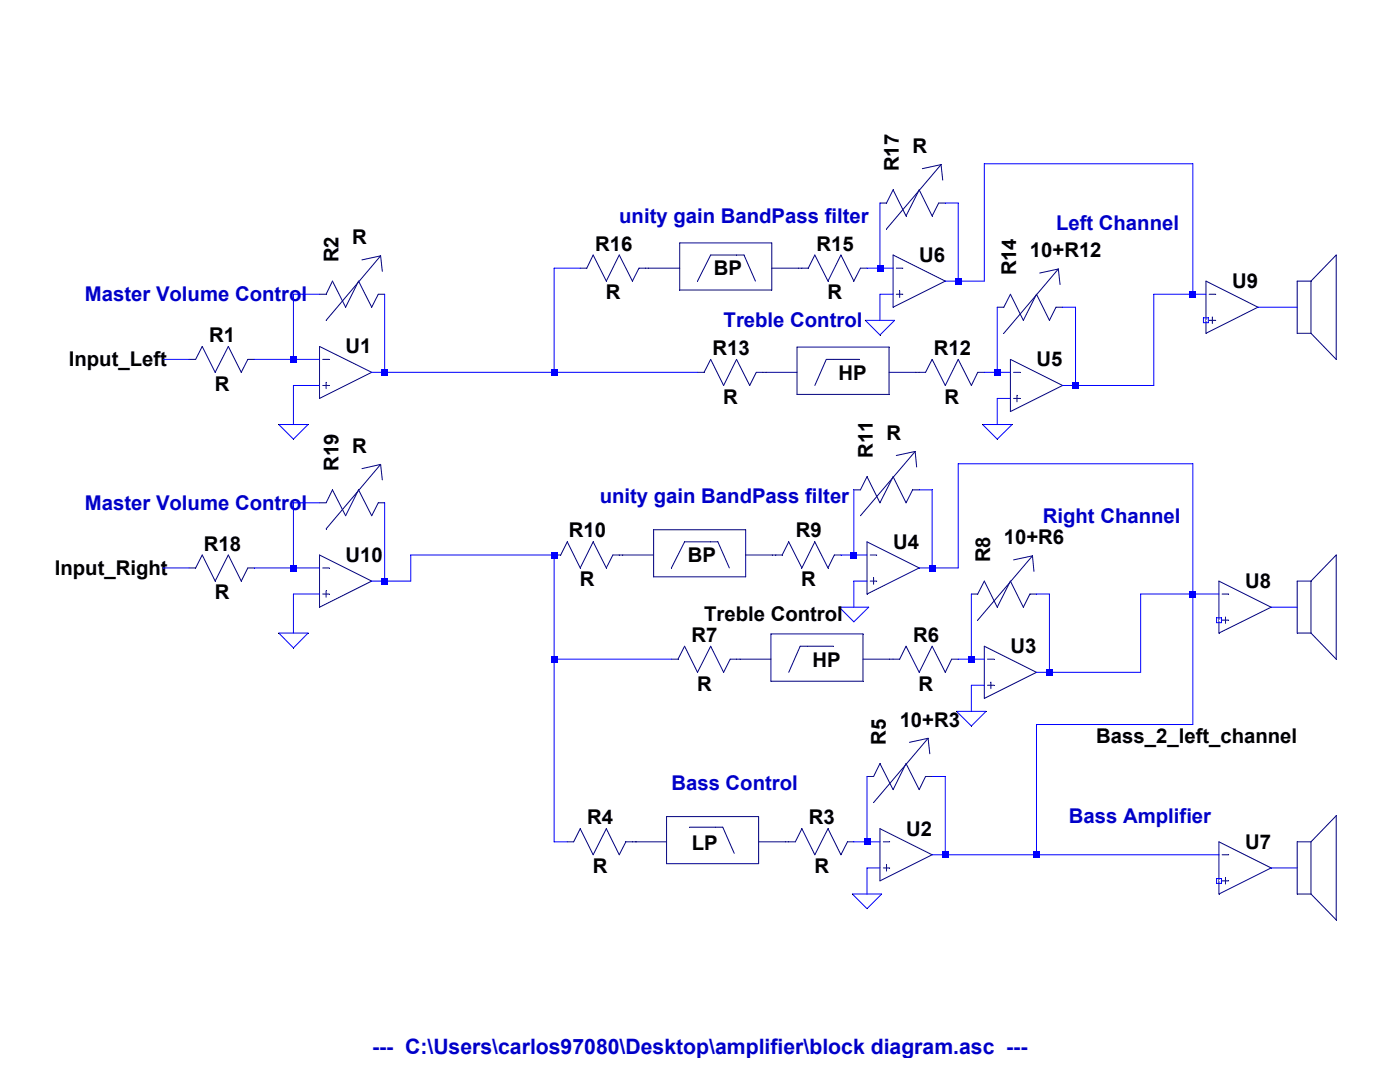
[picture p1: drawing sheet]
<svg xmlns="http://www.w3.org/2000/svg" width="279mm" height="216mm" viewBox="0 0 279 216" stroke-linecap="round" stroke-linejoin="round" font-family="sans-serif">
<path d="M63.8 69.1l10.4 5.2" fill="none" stroke="#00007e" stroke-width=".2"/>
<path d="M74.2 74.3l-10.4 5.2" fill="none" stroke="#00007e" stroke-width=".2"/>
<path d="M63.8 69.1v10.4" fill="none" stroke="#00007e" stroke-width=".2"/>
<path d="M64.4 71.7h1.3" fill="none" stroke="#00007e" stroke-width=".2"/>
<path d="M64.4 76.9h1.3" fill="none" stroke="#00007e" stroke-width=".2"/>
<path d="M65.1 76.3v1.3" fill="none" stroke="#00007e" stroke-width=".2"/>
<path d="M49.5 71.7h1.3" fill="none" stroke="#00007e" stroke-width=".2"/>
<path d="M49.5 71.7l-1.4 2.6" fill="none" stroke="#00007e" stroke-width=".2"/>
<path d="M45.6 69.1l2.5 5.2" fill="none" stroke="#00007e" stroke-width=".2"/>
<path d="M45.6 69.1l-2.7 5.2" fill="none" stroke="#00007e" stroke-width=".2"/>
<path d="M40.4 69.1l2.5 5.2" fill="none" stroke="#00007e" stroke-width=".2"/>
<path d="M37.7 71.7h1.3" fill="none" stroke="#00007e" stroke-width=".2"/>
<path d="M40.4 69.1l-1.4 2.6" fill="none" stroke="#00007e" stroke-width=".2"/>
<path d="M75.5 58.7h1.3" fill="none" stroke="#00007e" stroke-width=".2"/>
<path d="M75.5 58.7l-1.3 2.6" fill="none" stroke="#00007e" stroke-width=".2"/>
<path d="M71.6 56.1l2.6 5.2" fill="none" stroke="#00007e" stroke-width=".2"/>
<path d="M71.6 56.1l-2.6 5.2" fill="none" stroke="#00007e" stroke-width=".2"/>
<path d="M66.4 56.1l2.6 5.2" fill="none" stroke="#00007e" stroke-width=".2"/>
<path d="M63.8 58.7h1.3" fill="none" stroke="#00007e" stroke-width=".2"/>
<path d="M66.4 56.1l-1.3 2.6" fill="none" stroke="#00007e" stroke-width=".2"/>
<path d="M76 51.1l-10.9 12.8" fill="none" stroke="#00007e" stroke-width=".2"/>
<path d="M76 51.1l-3.8 .8" fill="none" stroke="#00007e" stroke-width=".2"/>
<path d="M76 51.1l.3 3" fill="none" stroke="#00007e" stroke-width=".2"/>
<path d="M175.6 165.4l10.4 5.2" fill="none" stroke="#00007e" stroke-width=".2"/>
<path d="M186 170.6l-10.4 5.2" fill="none" stroke="#00007e" stroke-width=".2"/>
<path d="M175.6 165.4v10.4" fill="none" stroke="#00007e" stroke-width=".2"/>
<path d="M176.3 168h1.3" fill="none" stroke="#00007e" stroke-width=".2"/>
<path d="M176.3 173.2h1.3" fill="none" stroke="#00007e" stroke-width=".2"/>
<path d="M176.9 172.5v1.3" fill="none" stroke="#00007e" stroke-width=".2"/>
<path d="M133 162.9h18.4" fill="none" stroke="#00007e" stroke-width=".2"/>
<path d="M133 162.9v9.4" fill="none" stroke="#00007e" stroke-width=".2"/>
<path d="M133 172.3h18.4" fill="none" stroke="#00007e" stroke-width=".2"/>
<path d="M151.4 162.9v9.4" fill="none" stroke="#00007e" stroke-width=".2"/>
<path d="M137.6 165.1h5.2" fill="none" stroke="#00007e" stroke-width=".2"/>
<path d="M142.8 165.1h1.4" fill="none" stroke="#00007e" stroke-width=".2"/>
<path d="M144.2 165.1l2.3 5.2" fill="none" stroke="#00007e" stroke-width=".2"/>
<path d="M126.8 168h6.2" fill="none" stroke="#00007e" stroke-width=".2"/>
<path d="M151.4 168h5.4" fill="none" stroke="#00007e" stroke-width=".2"/>
<path d="M126.2 168h.8" fill="none" stroke="#00007e" stroke-width=".2"/>
<path d="M156.8 168h.6" fill="none" stroke="#00007e" stroke-width=".2"/>
<path d="M169.1 168h1.3" fill="none" stroke="#00007e" stroke-width=".2"/>
<path d="M169.1 168l-1.3 2.6" fill="none" stroke="#00007e" stroke-width=".2"/>
<path d="M165.2 165.4l2.6 5.2" fill="none" stroke="#00007e" stroke-width=".2"/>
<path d="M165.2 165.4l-2.6 5.2" fill="none" stroke="#00007e" stroke-width=".2"/>
<path d="M160 165.4l2.6 5.2" fill="none" stroke="#00007e" stroke-width=".2"/>
<path d="M157.4 168h1.3" fill="none" stroke="#00007e" stroke-width=".2"/>
<path d="M160 165.4l-1.3 2.6" fill="none" stroke="#00007e" stroke-width=".2"/>
<path d="M124.9 168h1.3" fill="none" stroke="#00007e" stroke-width=".2"/>
<path d="M124.9 168l-1.3 2.6" fill="none" stroke="#00007e" stroke-width=".2"/>
<path d="M121 165.4l2.6 5.2" fill="none" stroke="#00007e" stroke-width=".2"/>
<path d="M121 165.4l-2.6 5.2" fill="none" stroke="#00007e" stroke-width=".2"/>
<path d="M115.8 165.4l2.6 5.2" fill="none" stroke="#00007e" stroke-width=".2"/>
<path d="M113.2 168h1.3" fill="none" stroke="#00007e" stroke-width=".2"/>
<path d="M115.8 165.4l-1.3 2.6" fill="none" stroke="#00007e" stroke-width=".2"/>
<path d="M184.7 154.9h1.3" fill="none" stroke="#00007e" stroke-width=".2"/>
<path d="M184.7 154.9l-1.3 2.7" fill="none" stroke="#00007e" stroke-width=".2"/>
<path d="M180.8 152.4l2.6 5.2" fill="none" stroke="#00007e" stroke-width=".2"/>
<path d="M180.8 152.4l-2.6 5.2" fill="none" stroke="#00007e" stroke-width=".2"/>
<path d="M175.6 152.4l2.6 5.2" fill="none" stroke="#00007e" stroke-width=".2"/>
<path d="M173 154.9h1.3" fill="none" stroke="#00007e" stroke-width=".2"/>
<path d="M175.6 152.4l-1.3 2.5" fill="none" stroke="#00007e" stroke-width=".2"/>
<path d="M185.2 147.3l-10.9 12.8" fill="none" stroke="#00007e" stroke-width=".2"/>
<path d="M185.2 147.3l-3.7 .8" fill="none" stroke="#00007e" stroke-width=".2"/>
<path d="M185.2 147.3l.4 3.1" fill="none" stroke="#00007e" stroke-width=".2"/>
<path d="M201.6 71.7l10.5 5.2" fill="none" stroke="#00007e" stroke-width=".2"/>
<path d="M212.1 76.9l-10.5 5.2" fill="none" stroke="#00007e" stroke-width=".2"/>
<path d="M201.6 71.7v10.4" fill="none" stroke="#00007e" stroke-width=".2"/>
<path d="M202.3 74.3h1.3" fill="none" stroke="#00007e" stroke-width=".2"/>
<path d="M202.3 79.5h1.3" fill="none" stroke="#00007e" stroke-width=".2"/>
<path d="M203 78.9v1.3" fill="none" stroke="#00007e" stroke-width=".2"/>
<path d="M195.1 74.3h1.3" fill="none" stroke="#00007e" stroke-width=".2"/>
<path d="M195.1 74.3l-1.2 2.6" fill="none" stroke="#00007e" stroke-width=".2"/>
<path d="M191.2 71.7l2.7 5.2" fill="none" stroke="#00007e" stroke-width=".2"/>
<path d="M191.2 71.7l-2.5 5.2" fill="none" stroke="#00007e" stroke-width=".2"/>
<path d="M186 71.7l2.7 5.2" fill="none" stroke="#00007e" stroke-width=".2"/>
<path d="M183.4 74.3h1.3" fill="none" stroke="#00007e" stroke-width=".2"/>
<path d="M186 71.7l-1.3 2.6" fill="none" stroke="#00007e" stroke-width=".2"/>
<path d="M150.9 74.3h1.3" fill="none" stroke="#00007e" stroke-width=".2"/>
<path d="M150.9 74.3l-1.3 2.6" fill="none" stroke="#00007e" stroke-width=".2"/>
<path d="M147 71.7l2.6 5.2" fill="none" stroke="#00007e" stroke-width=".2"/>
<path d="M147 71.7l-2.6 5.2" fill="none" stroke="#00007e" stroke-width=".2"/>
<path d="M141.8 71.7l2.6 5.2" fill="none" stroke="#00007e" stroke-width=".2"/>
<path d="M139.2 74.3h1.3" fill="none" stroke="#00007e" stroke-width=".2"/>
<path d="M141.8 71.7l-1.3 2.6" fill="none" stroke="#00007e" stroke-width=".2"/>
<path d="M210.7 61.3h1.4" fill="none" stroke="#00007e" stroke-width=".2"/>
<path d="M210.7 61.3l-1.3 2.6" fill="none" stroke="#00007e" stroke-width=".2"/>
<path d="M206.9 58.7l2.5 5.2" fill="none" stroke="#00007e" stroke-width=".2"/>
<path d="M206.9 58.7l-2.7 5.2" fill="none" stroke="#00007e" stroke-width=".2"/>
<path d="M201.6 58.7l2.6 5.2" fill="none" stroke="#00007e" stroke-width=".2"/>
<path d="M199 61.3h1.3" fill="none" stroke="#00007e" stroke-width=".2"/>
<path d="M201.6 58.7l-1.3 2.6" fill="none" stroke="#00007e" stroke-width=".2"/>
<path d="M211.2 53.7l-10.9 12.8" fill="none" stroke="#00007e" stroke-width=".2"/>
<path d="M211.2 53.7l-3.7 .8" fill="none" stroke="#00007e" stroke-width=".2"/>
<path d="M211.2 53.7l.4 3.1" fill="none" stroke="#00007e" stroke-width=".2"/>
<path d="M178.2 50.9l10.5 5.2" fill="none" stroke="#00007e" stroke-width=".2"/>
<path d="M188.7 56.1l-10.5 5.2" fill="none" stroke="#00007e" stroke-width=".2"/>
<path d="M178.2 50.9v10.4" fill="none" stroke="#00007e" stroke-width=".2"/>
<path d="M178.9 53.5h1.3" fill="none" stroke="#00007e" stroke-width=".2"/>
<path d="M178.9 58.7h1.3" fill="none" stroke="#00007e" stroke-width=".2"/>
<path d="M179.5 58v1.4" fill="none" stroke="#00007e" stroke-width=".2"/>
<path d="M171.7 53.5h1.3" fill="none" stroke="#00007e" stroke-width=".2"/>
<path d="M171.7 53.5l-1.3 2.6" fill="none" stroke="#00007e" stroke-width=".2"/>
<path d="M167.8 50.9l2.6 5.2" fill="none" stroke="#00007e" stroke-width=".2"/>
<path d="M167.8 50.9l-2.6 5.2" fill="none" stroke="#00007e" stroke-width=".2"/>
<path d="M162.6 50.9l2.6 5.2" fill="none" stroke="#00007e" stroke-width=".2"/>
<path d="M160 53.5h1.3" fill="none" stroke="#00007e" stroke-width=".2"/>
<path d="M162.6 50.9l-1.3 2.6" fill="none" stroke="#00007e" stroke-width=".2"/>
<path d="M127.5 53.5h1.3" fill="none" stroke="#00007e" stroke-width=".2"/>
<path d="M127.5 53.5l-1.3 2.6" fill="none" stroke="#00007e" stroke-width=".2"/>
<path d="M123.6 50.9l2.6 5.2" fill="none" stroke="#00007e" stroke-width=".2"/>
<path d="M123.6 50.9l-2.6 5.2" fill="none" stroke="#00007e" stroke-width=".2"/>
<path d="M118.4 50.9l2.6 5.2" fill="none" stroke="#00007e" stroke-width=".2"/>
<path d="M115.8 53.5h1.3" fill="none" stroke="#00007e" stroke-width=".2"/>
<path d="M118.4 50.9l-1.3 2.6" fill="none" stroke="#00007e" stroke-width=".2"/>
<path d="M187.3 40.5h1.4" fill="none" stroke="#00007e" stroke-width=".2"/>
<path d="M187.3 40.5l-1.3 2.6" fill="none" stroke="#00007e" stroke-width=".2"/>
<path d="M183.4 37.9l2.6 5.2" fill="none" stroke="#00007e" stroke-width=".2"/>
<path d="M183.4 37.9l-2.6 5.2" fill="none" stroke="#00007e" stroke-width=".2"/>
<path d="M178.2 37.9l2.6 5.2" fill="none" stroke="#00007e" stroke-width=".2"/>
<path d="M175.6 40.5h1.3" fill="none" stroke="#00007e" stroke-width=".2"/>
<path d="M178.2 37.9l-1.3 2.6" fill="none" stroke="#00007e" stroke-width=".2"/>
<path d="M187.8 32.9l-10.9 12.8" fill="none" stroke="#00007e" stroke-width=".2"/>
<path d="M187.8 32.9l-3.7 .8" fill="none" stroke="#00007e" stroke-width=".2"/>
<path d="M187.8 32.9l.3 3" fill="none" stroke="#00007e" stroke-width=".2"/>
<path d="M196.4 128.9l10.5 5.3" fill="none" stroke="#00007e" stroke-width=".2"/>
<path d="M206.9 134.2l-10.5 5.2" fill="none" stroke="#00007e" stroke-width=".2"/>
<path d="M196.4 128.9v10.5" fill="none" stroke="#00007e" stroke-width=".2"/>
<path d="M197.1 131.5h1.3" fill="none" stroke="#00007e" stroke-width=".2"/>
<path d="M197.1 136.7h1.3" fill="none" stroke="#00007e" stroke-width=".2"/>
<path d="M197.8 136.1v1.3" fill="none" stroke="#00007e" stroke-width=".2"/>
<path d="M189.9 131.5h1.3" fill="none" stroke="#00007e" stroke-width=".2"/>
<path d="M189.9 131.5l-1.2 2.7" fill="none" stroke="#00007e" stroke-width=".2"/>
<path d="M186 128.9l2.7 5.3" fill="none" stroke="#00007e" stroke-width=".2"/>
<path d="M186 128.9l-2.6 5.3" fill="none" stroke="#00007e" stroke-width=".2"/>
<path d="M180.8 128.9l2.6 5.3" fill="none" stroke="#00007e" stroke-width=".2"/>
<path d="M178.2 131.5h1.3" fill="none" stroke="#00007e" stroke-width=".2"/>
<path d="M180.8 128.9l-1.3 2.6" fill="none" stroke="#00007e" stroke-width=".2"/>
<path d="M145.7 131.5h1.3" fill="none" stroke="#00007e" stroke-width=".2"/>
<path d="M145.7 131.5l-1.3 2.7" fill="none" stroke="#00007e" stroke-width=".2"/>
<path d="M141.8 128.9l2.6 5.3" fill="none" stroke="#00007e" stroke-width=".2"/>
<path d="M141.8 128.9l-2.6 5.3" fill="none" stroke="#00007e" stroke-width=".2"/>
<path d="M136.6 128.9l2.6 5.3" fill="none" stroke="#00007e" stroke-width=".2"/>
<path d="M134 131.5h1.3" fill="none" stroke="#00007e" stroke-width=".2"/>
<path d="M136.6 128.9l-1.3 2.6" fill="none" stroke="#00007e" stroke-width=".2"/>
<path d="M205.5 118.5h1.4" fill="none" stroke="#00007e" stroke-width=".2"/>
<path d="M205.5 118.5l-1.3 2.7" fill="none" stroke="#00007e" stroke-width=".2"/>
<path d="M201.6 116l2.6 5.2" fill="none" stroke="#00007e" stroke-width=".2"/>
<path d="M201.6 116l-2.6 5.2" fill="none" stroke="#00007e" stroke-width=".2"/>
<path d="M196.4 116l2.6 5.2" fill="none" stroke="#00007e" stroke-width=".2"/>
<path d="M193.9 118.5h1.2" fill="none" stroke="#00007e" stroke-width=".2"/>
<path d="M196.4 116l-1.3 2.5" fill="none" stroke="#00007e" stroke-width=".2"/>
<path d="M206.1 110.9l-11 12.8" fill="none" stroke="#00007e" stroke-width=".2"/>
<path d="M206.1 110.9l-3.8 .8" fill="none" stroke="#00007e" stroke-width=".2"/>
<path d="M206.1 110.9l.2 3.1" fill="none" stroke="#00007e" stroke-width=".2"/>
<path d="M173 108.1l10.4 5.2" fill="none" stroke="#00007e" stroke-width=".2"/>
<path d="M183.4 113.3l-10.4 5.2" fill="none" stroke="#00007e" stroke-width=".2"/>
<path d="M173 108.1v10.4" fill="none" stroke="#00007e" stroke-width=".2"/>
<path d="M173.7 110.7h1.3" fill="none" stroke="#00007e" stroke-width=".2"/>
<path d="M173.7 116h1.3" fill="none" stroke="#00007e" stroke-width=".2"/>
<path d="M174.3 115.3v1.3" fill="none" stroke="#00007e" stroke-width=".2"/>
<path d="M166.5 110.7h1.3" fill="none" stroke="#00007e" stroke-width=".2"/>
<path d="M166.5 110.7l-1.3 2.6" fill="none" stroke="#00007e" stroke-width=".2"/>
<path d="M162.6 108.1l2.6 5.2" fill="none" stroke="#00007e" stroke-width=".2"/>
<path d="M162.6 108.1l-2.6 5.2" fill="none" stroke="#00007e" stroke-width=".2"/>
<path d="M157.4 108.1l2.6 5.2" fill="none" stroke="#00007e" stroke-width=".2"/>
<path d="M154.8 110.7h1.3" fill="none" stroke="#00007e" stroke-width=".2"/>
<path d="M157.4 108.1l-1.3 2.6" fill="none" stroke="#00007e" stroke-width=".2"/>
<path d="M122.3 110.7h1.3" fill="none" stroke="#00007e" stroke-width=".2"/>
<path d="M122.3 110.7l-1.3 2.6" fill="none" stroke="#00007e" stroke-width=".2"/>
<path d="M118.4 108.1l2.6 5.2" fill="none" stroke="#00007e" stroke-width=".2"/>
<path d="M118.4 108.1l-2.6 5.2" fill="none" stroke="#00007e" stroke-width=".2"/>
<path d="M113.2 108.1l2.6 5.2" fill="none" stroke="#00007e" stroke-width=".2"/>
<path d="M110.6 110.7h1.3" fill="none" stroke="#00007e" stroke-width=".2"/>
<path d="M113.2 108.1l-1.3 2.6" fill="none" stroke="#00007e" stroke-width=".2"/>
<path d="M182.1 97.7h1.3" fill="none" stroke="#00007e" stroke-width=".2"/>
<path d="M182.1 97.7l-1.3 2.6" fill="none" stroke="#00007e" stroke-width=".2"/>
<path d="M178.2 95.1l2.6 5.2" fill="none" stroke="#00007e" stroke-width=".2"/>
<path d="M178.2 95.1l-2.6 5.2" fill="none" stroke="#00007e" stroke-width=".2"/>
<path d="M173 95.1l2.6 5.2" fill="none" stroke="#00007e" stroke-width=".2"/>
<path d="M170.4 97.7h1.3" fill="none" stroke="#00007e" stroke-width=".2"/>
<path d="M173 95.1l-1.3 2.6" fill="none" stroke="#00007e" stroke-width=".2"/>
<path d="M182.6 90.1l-10.9 12.8" fill="none" stroke="#00007e" stroke-width=".2"/>
<path d="M182.6 90.1l-3.7 .8" fill="none" stroke="#00007e" stroke-width=".2"/>
<path d="M182.6 90.1l.3 3.1" fill="none" stroke="#00007e" stroke-width=".2"/>
<path d="M130.4 105.7h18.4" fill="none" stroke="#00007e" stroke-width=".2"/>
<path d="M130.4 105.7v9.4" fill="none" stroke="#00007e" stroke-width=".2"/>
<path d="M130.4 115.1h18.4" fill="none" stroke="#00007e" stroke-width=".2"/>
<path d="M148.8 105.7v9.4" fill="none" stroke="#00007e" stroke-width=".2"/>
<path d="M136.6 108.1l-2.6 5.2" fill="none" stroke="#00007e" stroke-width=".2"/>
<path d="M136.6 108.1h5.2" fill="none" stroke="#00007e" stroke-width=".2"/>
<path d="M141.8 108.1h1.5" fill="none" stroke="#00007e" stroke-width=".2"/>
<path d="M143.3 108.1l2.3 5.2" fill="none" stroke="#00007e" stroke-width=".2"/>
<path d="M124.3 110.7h6.1" fill="none" stroke="#00007e" stroke-width=".2"/>
<path d="M148.8 110.7h5.3" fill="none" stroke="#00007e" stroke-width=".2"/>
<path d="M123.6 110.7h.7" fill="none" stroke="#00007e" stroke-width=".2"/>
<path d="M154.1 110.7h.7" fill="none" stroke="#00007e" stroke-width=".2"/>
<path d="M135.7 48.5h18.3" fill="none" stroke="#00007e" stroke-width=".2"/>
<path d="M135.7 48.5v9.4" fill="none" stroke="#00007e" stroke-width=".2"/>
<path d="M135.7 57.9h18.3" fill="none" stroke="#00007e" stroke-width=".2"/>
<path d="M154 48.5v9.4" fill="none" stroke="#00007e" stroke-width=".2"/>
<path d="M141.8 50.9l-2.6 5.2" fill="none" stroke="#00007e" stroke-width=".2"/>
<path d="M141.8 50.9h5.2" fill="none" stroke="#00007e" stroke-width=".2"/>
<path d="M147 50.9h1.5" fill="none" stroke="#00007e" stroke-width=".2"/>
<path d="M148.5 50.9l2.3 5.2" fill="none" stroke="#00007e" stroke-width=".2"/>
<path d="M129.5 53.5h6.2" fill="none" stroke="#00007e" stroke-width=".2"/>
<path d="M154 53.5h5.4" fill="none" stroke="#00007e" stroke-width=".2"/>
<path d="M128.8 53.5h.7" fill="none" stroke="#00007e" stroke-width=".2"/>
<path d="M159.4 53.5h.6" fill="none" stroke="#00007e" stroke-width=".2"/>
<path d="M159.1 69.3h18.3" fill="none" stroke="#00007e" stroke-width=".2"/>
<path d="M159.1 69.3v9.4" fill="none" stroke="#00007e" stroke-width=".2"/>
<path d="M159.1 78.7h18.3" fill="none" stroke="#00007e" stroke-width=".2"/>
<path d="M177.4 69.3v9.4" fill="none" stroke="#00007e" stroke-width=".2"/>
<path d="M166.3 71.7h5.2" fill="none" stroke="#00007e" stroke-width=".2"/>
<path d="M164.9 71.7h1.4" fill="none" stroke="#00007e" stroke-width=".2"/>
<path d="M164.9 71.7l-2.3 5.2" fill="none" stroke="#00007e" stroke-width=".2"/>
<path d="M152.9 74.3h6.2" fill="none" stroke="#00007e" stroke-width=".2"/>
<path d="M177.4 74.3h5.4" fill="none" stroke="#00007e" stroke-width=".2"/>
<path d="M152.2 74.3h.7" fill="none" stroke="#00007e" stroke-width=".2"/>
<path d="M182.8 74.3h.6" fill="none" stroke="#00007e" stroke-width=".2"/>
<path d="M153.9 126.5h18.3" fill="none" stroke="#00007e" stroke-width=".2"/>
<path d="M153.9 126.5v9.4" fill="none" stroke="#00007e" stroke-width=".2"/>
<path d="M153.9 135.9h18.3" fill="none" stroke="#00007e" stroke-width=".2"/>
<path d="M172.2 126.5v9.4" fill="none" stroke="#00007e" stroke-width=".2"/>
<path d="M161.2 128.9h5.1" fill="none" stroke="#00007e" stroke-width=".2"/>
<path d="M159.7 128.9h1.5" fill="none" stroke="#00007e" stroke-width=".2"/>
<path d="M159.7 128.9l-2.3 5.3" fill="none" stroke="#00007e" stroke-width=".2"/>
<path d="M147.7 131.5h6.2" fill="none" stroke="#00007e" stroke-width=".2"/>
<path d="M172.2 131.5h5.4" fill="none" stroke="#00007e" stroke-width=".2"/>
<path d="M147 131.5h.7" fill="none" stroke="#00007e" stroke-width=".2"/>
<path d="M177.6 131.5h.6" fill="none" stroke="#00007e" stroke-width=".2"/>
<path d="M243.3 168l10.4 5.2" fill="none" stroke="#00007e" stroke-width=".2"/>
<path d="M253.7 173.2l-10.4 5.2" fill="none" stroke="#00007e" stroke-width=".2"/>
<path d="M243.3 168v10.4" fill="none" stroke="#00007e" stroke-width=".2"/>
<path d="M243.9 170.6h1.3" fill="none" stroke="#00007e" stroke-width=".2"/>
<path d="M243.9 175.8h1.3" fill="none" stroke="#00007e" stroke-width=".2"/>
<path d="M244.6 175.1v1.3" fill="none" stroke="#00007e" stroke-width=".2"/>
<path d="M242.8 175.3h1" fill="none" stroke="#00f" stroke-width=".2"/>
<path d="M243.8 175.3v1" fill="none" stroke="#00f" stroke-width=".2"/>
<path d="M242.8 176.3h1" fill="none" stroke="#00f" stroke-width=".2"/>
<path d="M242.8 175.3v1" fill="none" stroke="#00f" stroke-width=".2"/>
<path d="M243.3 116l10.4 5.2" fill="none" stroke="#00007e" stroke-width=".2"/>
<path d="M253.7 121.2l-10.4 5.1" fill="none" stroke="#00007e" stroke-width=".2"/>
<path d="M243.3 116v10.3" fill="none" stroke="#00007e" stroke-width=".2"/>
<path d="M243.9 118.5h1.3" fill="none" stroke="#00007e" stroke-width=".2"/>
<path d="M243.9 123.7h1.3" fill="none" stroke="#00007e" stroke-width=".2"/>
<path d="M244.6 123.1v1.3" fill="none" stroke="#00007e" stroke-width=".2"/>
<path d="M242.8 123.3h1" fill="none" stroke="#00f" stroke-width=".2"/>
<path d="M243.8 123.3v.9" fill="none" stroke="#00f" stroke-width=".2"/>
<path d="M242.8 124.2h1" fill="none" stroke="#00f" stroke-width=".2"/>
<path d="M242.8 123.3v.9" fill="none" stroke="#00f" stroke-width=".2"/>
<path d="M240.7 56.1l10.4 5.2" fill="none" stroke="#00007e" stroke-width=".2"/>
<path d="M251.1 61.3l-10.4 5.2" fill="none" stroke="#00007e" stroke-width=".2"/>
<path d="M240.7 56.1v10.4" fill="none" stroke="#00007e" stroke-width=".2"/>
<path d="M241.3 58.7h1.3" fill="none" stroke="#00007e" stroke-width=".2"/>
<path d="M241.3 63.9h1.3" fill="none" stroke="#00007e" stroke-width=".2"/>
<path d="M241.9 63.2v1.4" fill="none" stroke="#00007e" stroke-width=".2"/>
<path d="M240.2 63.4h.9" fill="none" stroke="#00f" stroke-width=".2"/>
<path d="M241.1 63.4v1" fill="none" stroke="#00f" stroke-width=".2"/>
<path d="M240.2 64.4h.9" fill="none" stroke="#00f" stroke-width=".2"/>
<path d="M240.2 63.4v1" fill="none" stroke="#00f" stroke-width=".2"/>
<path d="M63.8 110.7l10.4 5.3" fill="none" stroke="#00007e" stroke-width=".2"/>
<path d="M74.2 116l-10.4 5.2" fill="none" stroke="#00007e" stroke-width=".2"/>
<path d="M63.8 110.7v10.5" fill="none" stroke="#00007e" stroke-width=".2"/>
<path d="M64.4 113.3h1.3" fill="none" stroke="#00007e" stroke-width=".2"/>
<path d="M64.4 118.5h1.3" fill="none" stroke="#00007e" stroke-width=".2"/>
<path d="M65.1 117.9v1.3" fill="none" stroke="#00007e" stroke-width=".2"/>
<path d="M49.5 113.3h1.3" fill="none" stroke="#00007e" stroke-width=".2"/>
<path d="M49.5 113.3l-1.4 2.7" fill="none" stroke="#00007e" stroke-width=".2"/>
<path d="M45.6 110.7l2.5 5.3" fill="none" stroke="#00007e" stroke-width=".2"/>
<path d="M45.6 110.7l-2.7 5.3" fill="none" stroke="#00007e" stroke-width=".2"/>
<path d="M40.4 110.7l2.5 5.3" fill="none" stroke="#00007e" stroke-width=".2"/>
<path d="M37.7 113.3h1.3" fill="none" stroke="#00007e" stroke-width=".2"/>
<path d="M40.4 110.7l-1.4 2.6" fill="none" stroke="#00007e" stroke-width=".2"/>
<path d="M75.5 100.3h1.3" fill="none" stroke="#00007e" stroke-width=".2"/>
<path d="M75.5 100.3l-1.3 2.6" fill="none" stroke="#00007e" stroke-width=".2"/>
<path d="M71.6 97.7l2.6 5.2" fill="none" stroke="#00007e" stroke-width=".2"/>
<path d="M71.6 97.7l-2.6 5.2" fill="none" stroke="#00007e" stroke-width=".2"/>
<path d="M66.4 97.7l2.6 5.2" fill="none" stroke="#00007e" stroke-width=".2"/>
<path d="M63.8 100.3h1.3" fill="none" stroke="#00007e" stroke-width=".2"/>
<path d="M66.4 97.7l-1.3 2.6" fill="none" stroke="#00007e" stroke-width=".2"/>
<path d="M76 92.7l-10.9 12.8" fill="none" stroke="#00007e" stroke-width=".2"/>
<path d="M76 92.7l-3.8 .8" fill="none" stroke="#00007e" stroke-width=".2"/>
<path d="M76 92.7l.3 3.1" fill="none" stroke="#00007e" stroke-width=".2"/>
<path d="M258.9 66.5h2.7" fill="none" stroke="#00007e" stroke-width=".2"/>
<path d="M258.9 56.1v10.4" fill="none" stroke="#00007e" stroke-width=".2"/>
<path d="M258.9 56.1h2.7" fill="none" stroke="#00007e" stroke-width=".2"/>
<path d="M261.6 56.1v10.4" fill="none" stroke="#00007e" stroke-width=".2"/>
<path d="M266.7 50.9l-5.1 5.2" fill="none" stroke="#00007e" stroke-width=".2"/>
<path d="M266.7 50.9v20.8" fill="none" stroke="#00007e" stroke-width=".2"/>
<path d="M261.6 66.5l5.1 5.2" fill="none" stroke="#00007e" stroke-width=".2"/>
<path d="M258.9 126.3h2.7" fill="none" stroke="#00007e" stroke-width=".2"/>
<path d="M258.9 116v10.3" fill="none" stroke="#00007e" stroke-width=".2"/>
<path d="M258.9 116h2.7" fill="none" stroke="#00007e" stroke-width=".2"/>
<path d="M261.6 116v10.3" fill="none" stroke="#00007e" stroke-width=".2"/>
<path d="M266.7 110.7l-5.1 5.3" fill="none" stroke="#00007e" stroke-width=".2"/>
<path d="M266.7 110.7v20.8" fill="none" stroke="#00007e" stroke-width=".2"/>
<path d="M261.6 126.3l5.1 5.2" fill="none" stroke="#00007e" stroke-width=".2"/>
<path d="M258.9 178.4h2.7" fill="none" stroke="#00007e" stroke-width=".2"/>
<path d="M258.9 168v10.4" fill="none" stroke="#00007e" stroke-width=".2"/>
<path d="M258.9 168h2.7" fill="none" stroke="#00007e" stroke-width=".2"/>
<path d="M261.6 168v10.4" fill="none" stroke="#00007e" stroke-width=".2"/>
<path d="M266.7 162.8l-5.1 5.2" fill="none" stroke="#00007e" stroke-width=".2"/>
<path d="M266.7 162.8v20.8" fill="none" stroke="#00007e" stroke-width=".2"/>
<path d="M261.6 178.4l5.1 5.2" fill="none" stroke="#00007e" stroke-width=".2"/>
<path d="M196.4 32.7h41.7M172.7 63.9h5.8l-2.9 2.9zM55.6 84.7h5.9l-2.9 2.9zM196.1 84.7h5.9l-3 2.9zM55.6 126.3h5.9l-2.9 3zM167.5 121.2h5.9l-3 2.9zM190.9 141.9h5.9l-2.9 3zM170.1 178.4h5.9l-3 2.9z" fill="none" stroke="#00f" stroke-width=".2"/>
<path d="M188.7 40.5h2.5" fill="none" stroke="#00f" stroke-width=".2"/>
<path d="M110.6 53.5h5.2" fill="none" stroke="#00f" stroke-width=".2"/>
<path d="M175.6 40.5v13" fill="none" stroke="#00f" stroke-width=".2"/>
<path d="M173 53.5h2.6" fill="none" stroke="#00f" stroke-width=".2"/>
<path d="M175.6 53.5h2.6" fill="none" stroke="#00f" stroke-width=".2"/>
<path d="M191.2 40.5v15.6" fill="none" stroke="#00f" stroke-width=".2"/>
<path d="M188.7 56.1h2.5" fill="none" stroke="#00f" stroke-width=".2"/>
<path d="M196.4 32.7v23.4" fill="none" stroke="#00f" stroke-width=".2"/>
<path d="M191.2 56.1h5.2" fill="none" stroke="#00f" stroke-width=".2"/>
<path d="M58.6 58.7h5.2" fill="none" stroke="#00f" stroke-width=".2"/>
<path d="M175.6 58.7h2.6" fill="none" stroke="#00f" stroke-width=".2"/>
<path d="M238.1 32.7v26" fill="none" stroke="#00f" stroke-width=".2"/>
<path d="M230.3 58.7h7.8" fill="none" stroke="#00f" stroke-width=".2"/>
<path d="M238.1 58.7h2.6" fill="none" stroke="#00f" stroke-width=".2"/>
<path d="M212.1 61.3h2.5" fill="none" stroke="#00f" stroke-width=".2"/>
<path d="M251.1 61.3h7.8" fill="none" stroke="#00f" stroke-width=".2"/>
<path d="M175.6 58.7v5.2" fill="none" stroke="#00f" stroke-width=".2"/>
<path d="M32.6 71.7h5.1" fill="none" stroke="#00f" stroke-width=".2"/>
<path d="M58.6 58.7v13" fill="none" stroke="#00f" stroke-width=".2"/>
<path d="M50.8 71.7h7.8" fill="none" stroke="#00f" stroke-width=".2"/>
<path d="M58.6 71.7h5.2" fill="none" stroke="#00f" stroke-width=".2"/>
<path d="M76.8 58.7v15.6" fill="none" stroke="#00f" stroke-width=".2"/>
<path d="M74.2 74.3h2.6" fill="none" stroke="#00f" stroke-width=".2"/>
<path d="M110.6 53.5v20.8" fill="none" stroke="#00f" stroke-width=".2"/>
<path d="M76.8 74.3h33.8" fill="none" stroke="#00f" stroke-width=".2"/>
<path d="M110.6 74.3h28.6" fill="none" stroke="#00f" stroke-width=".2"/>
<path d="M199 61.3v13" fill="none" stroke="#00f" stroke-width=".2"/>
<path d="M196.4 74.3h2.6" fill="none" stroke="#00f" stroke-width=".2"/>
<path d="M199 74.3h2.6" fill="none" stroke="#00f" stroke-width=".2"/>
<path d="M58.6 76.9h5.2" fill="none" stroke="#00f" stroke-width=".2"/>
<path d="M214.6 61.3v15.6" fill="none" stroke="#00f" stroke-width=".2"/>
<path d="M212.1 76.9h2.5" fill="none" stroke="#00f" stroke-width=".2"/>
<path d="M230.3 58.7v18.2" fill="none" stroke="#00f" stroke-width=".2"/>
<path d="M214.6 76.9h15.7" fill="none" stroke="#00f" stroke-width=".2"/>
<path d="M199 79.5h2.6" fill="none" stroke="#00f" stroke-width=".2"/>
<path d="M58.6 76.9v7.8" fill="none" stroke="#00f" stroke-width=".2"/>
<path d="M199 79.5v5.2" fill="none" stroke="#00f" stroke-width=".2"/>
<path d="M191.2 92.5h46.9" fill="none" stroke="#00f" stroke-width=".2"/>
<path d="M183.4 97.7h2.6" fill="none" stroke="#00f" stroke-width=".2"/>
<path d="M58.6 100.3h5.2" fill="none" stroke="#00f" stroke-width=".2"/>
<path d="M82 110.7h28.6" fill="none" stroke="#00f" stroke-width=".2"/>
<path d="M170.4 97.7v13" fill="none" stroke="#00f" stroke-width=".2"/>
<path d="M167.8 110.7h2.6" fill="none" stroke="#00f" stroke-width=".2"/>
<path d="M170.4 110.7h2.6" fill="none" stroke="#00f" stroke-width=".2"/>
<path d="M32.6 113.3h5.1" fill="none" stroke="#00f" stroke-width=".2"/>
<path d="M58.6 100.3v13" fill="none" stroke="#00f" stroke-width=".2"/>
<path d="M50.8 113.3h7.8" fill="none" stroke="#00f" stroke-width=".2"/>
<path d="M58.6 113.3h5.2" fill="none" stroke="#00f" stroke-width=".2"/>
<path d="M186 97.7v15.6" fill="none" stroke="#00f" stroke-width=".2"/>
<path d="M183.4 113.3h2.6" fill="none" stroke="#00f" stroke-width=".2"/>
<path d="M191.2 92.5v20.8" fill="none" stroke="#00f" stroke-width=".2"/>
<path d="M186 113.3h5.2" fill="none" stroke="#00f" stroke-width=".2"/>
<path d="M76.8 100.3v15.7" fill="none" stroke="#00f" stroke-width=".2"/>
<path d="M74.2 116h2.6" fill="none" stroke="#00f" stroke-width=".2"/>
<path d="M82 110.7v5.3" fill="none" stroke="#00f" stroke-width=".2"/>
<path d="M76.8 116h5.2" fill="none" stroke="#00f" stroke-width=".2"/>
<path d="M170.4 116h2.6" fill="none" stroke="#00f" stroke-width=".2"/>
<path d="M58.6 118.5h5.2" fill="none" stroke="#00f" stroke-width=".2"/>
<path d="M206.9 118.5h2.5" fill="none" stroke="#00f" stroke-width=".2"/>
<path d="M238.1 92.5v26" fill="none" stroke="#00f" stroke-width=".2"/>
<path d="M227.6 118.5h10.5" fill="none" stroke="#00f" stroke-width=".2"/>
<path d="M238.1 118.5h5.2" fill="none" stroke="#00f" stroke-width=".2"/>
<path d="M170.4 116v5.2" fill="none" stroke="#00f" stroke-width=".2"/>
<path d="M253.7 121.2h5.2" fill="none" stroke="#00f" stroke-width=".2"/>
<path d="M58.6 118.5v7.8" fill="none" stroke="#00f" stroke-width=".2"/>
<path d="M110.6 110.7v20.8" fill="none" stroke="#00f" stroke-width=".2"/>
<path d="M110.6 131.5h23.4" fill="none" stroke="#00f" stroke-width=".2"/>
<path d="M193.9 118.5v13" fill="none" stroke="#00f" stroke-width=".2"/>
<path d="M191.2 131.5h2.7" fill="none" stroke="#00f" stroke-width=".2"/>
<path d="M193.9 131.5h2.5" fill="none" stroke="#00f" stroke-width=".2"/>
<path d="M209.4 118.5v15.7" fill="none" stroke="#00f" stroke-width=".2"/>
<path d="M206.9 134.2h2.5" fill="none" stroke="#00f" stroke-width=".2"/>
<path d="M227.6 118.5v15.7" fill="none" stroke="#00f" stroke-width=".2"/>
<path d="M209.4 134.2h18.2" fill="none" stroke="#00f" stroke-width=".2"/>
<path d="M193.9 136.7h2.5" fill="none" stroke="#00f" stroke-width=".2"/>
<path d="M193.9 136.7v5.2" fill="none" stroke="#00f" stroke-width=".2"/>
<path d="M238.1 118.5v26.1" fill="none" stroke="#00f" stroke-width=".2"/>
<path d="M206.9 144.6h31.2" fill="none" stroke="#00f" stroke-width=".2"/>
<path d="M186 154.9h2.7" fill="none" stroke="#00f" stroke-width=".2"/>
<path d="M110.6 131.5v36.5" fill="none" stroke="#00f" stroke-width=".2"/>
<path d="M110.6 168h2.6" fill="none" stroke="#00f" stroke-width=".2"/>
<path d="M173 154.9v13.1" fill="none" stroke="#00f" stroke-width=".2"/>
<path d="M170.4 168h2.6" fill="none" stroke="#00f" stroke-width=".2"/>
<path d="M173 168h2.6" fill="none" stroke="#00f" stroke-width=".2"/>
<path d="M188.7 154.9v15.7" fill="none" stroke="#00f" stroke-width=".2"/>
<path d="M186 170.6h2.7" fill="none" stroke="#00f" stroke-width=".2"/>
<path d="M206.9 144.6v26" fill="none" stroke="#00f" stroke-width=".2"/>
<path d="M188.7 170.6h18.2" fill="none" stroke="#00f" stroke-width=".2"/>
<path d="M206.9 170.6h36.4" fill="none" stroke="#00f" stroke-width=".2"/>
<path d="M173 173.2h2.6" fill="none" stroke="#00f" stroke-width=".2"/>
<path d="M253.7 173.2h5.2" fill="none" stroke="#00f" stroke-width=".2"/>
<path d="M173 173.2v5.2" fill="none" stroke="#00f" stroke-width=".2"/>
<g fill="#00f">
<path d="M57.9 71.1h1.3v1.3h-1.3z"/>
<path d="M57.9 112.7h1.3v1.3h-1.3z"/>
<path d="M76.1 73.7h1.3v1.3h-1.3z"/>
<path d="M76.1 115.3h1.3v1.3h-1.3z"/>
<path d="M110 73.7h1.3v1.3h-1.3z"/>
<path d="M110 110.1h1.3v1.3h-1.3z"/>
<path d="M110 130.9h1.3v1.3h-1.3z"/>
<path d="M169.8 110.1h1.3v1.3h-1.3z"/>
<path d="M172.4 167.3h1.3v1.4h-1.3z"/>
<path d="M175 52.9h1.3v1.3h-1.3z"/>
<path d="M185.4 112.7h1.3v1.3h-1.3z"/>
<path d="M188 169.9h1.3v1.3h-1.3z"/>
<path d="M190.6 55.5h1.3v1.3h-1.3z"/>
<path d="M193.2 130.9h1.3v1.3h-1.3z"/>
<path d="M198.4 73.7h1.3v1.3h-1.3z"/>
<path d="M206.2 169.9h1.3v1.3h-1.3z"/>
<path d="M208.8 133.5h1.3v1.3h-1.3z"/>
<path d="M214 76.3h1.3v1.3h-1.3z"/>
<path d="M237.4 58.1h1.3v1.3h-1.3z"/>
<path d="M237.4 117.9h1.3v1.3h-1.3z"/>
</g>
<text font-size="4.2" fill="#0000c8" x="74.3" y="210.2">--- C:\Users\carlos97080\Desktop\amplifier\block diagram.asc ---</text>
<g font-size="4.1">
<text x="179.4" y="34.2" transform="rotate(-90 179.4 34.2)">R17</text>
<text x="182.1" y="30.5">R</text>
<text x="67.5" y="52.4" transform="rotate(-90 67.5 52.4)">R2</text>
<text x="70.3" y="48.7">R</text>
<text x="118.8" y="50">R16</text>
<text x="163" y="50">R15</text>
<text x="183.4" y="52.3">U6</text>
<text x="205.5" y="51.3">10+R12</text>
<text x="120.9" y="59.7">R</text>
<text x="142.5" y="54.9">BP</text>
<text x="165.1" y="59.7">R</text>
<text x="202.8" y="54.9" transform="rotate(-90 202.8 54.9)">R14</text>
<text x="245.9" y="57.5">U9</text>
<text x="41.8" y="68.2">R1</text>
<text x="69" y="70.5">U1</text>
<text x="142.2" y="70.8">R13</text>
<text x="186.4" y="70.8">R12</text>
<text x="13.7" y="73.1">Input_Left</text>
<text x="42.9" y="77.9">R</text>
<text x="167.3" y="75.9">HP</text>
<text x="206.9" y="73.1">U5</text>
<text x="144.3" y="80.6">R</text>
<text x="188.5" y="80.6">R</text>
<text x="176.9" y="87.8">R</text>
<text x="67.5" y="94" transform="rotate(-90 67.5 94)">R19</text>
<text x="70.3" y="90.3">R</text>
<text x="174.2" y="91.4" transform="rotate(-90 174.2 91.4)">R11</text>
<text x="113.6" y="107.2">R10</text>
<text x="158.8" y="107.2">R9</text>
<text x="40.7" y="109.9">R18</text>
<text x="69" y="112.1">U10</text>
<text x="137.3" y="112.1">BP</text>
<text x="178.2" y="109.5">U4</text>
<text x="197.6" y="112.2" transform="rotate(-90 197.6 112.2)">R8</text>
<text x="200.3" y="108.5">10+R6</text>
<text x="10.9" y="114.7">Input_Right</text>
<text x="42.9" y="119.6">R</text>
<text x="115.7" y="117">R</text>
<text x="159.9" y="117">R</text>
<text x="248.5" y="117.3">U8</text>
<text x="140.5" y="123.8">Treble Control</text>
<text x="138" y="128.1">R7</text>
<text x="182.2" y="128.1">R6</text>
<text x="201.6" y="130.3">U3</text>
<text x="139.1" y="137.8">R</text>
<text x="162.2" y="133.1">HP</text>
<text x="183.3" y="137.8">R</text>
<text x="176.8" y="148.6" transform="rotate(-90 176.8 148.6)">R5</text>
<text x="179.5" y="145">10+R3</text>
<text x="218.8" y="148.2">Bass_2_left_channel</text>
<text x="117.2" y="164.5">R4</text>
<text x="161.4" y="164.5">R3</text>
<text x="180.8" y="166.8">U2</text>
<text x="138.1" y="169.5">LP</text>
<text x="248.5" y="169.4">U7</text>
<text x="118.3" y="174.2">R</text>
<text x="162.5" y="174.2">R</text>
</g>
<g font-size="4.1" fill="#0000c8">
<text x="123.6" y="44.5">unity gain BandPass filter</text>
<text x="210.7" y="45.8">Left Channel</text>
<text x="16.9" y="60.1">Master Volume Control</text>
<text x="144.4" y="65.3">Treble Control</text>
<text x="16.9" y="101.7">Master Volume Control</text>
<text x="119.7" y="100.4">unity gain BandPass filter</text>
<text x="208.1" y="104.3">Right Channel</text>
<text x="134" y="157.6">Bass Control</text>
<text x="213.3" y="164.2">Bass Amplifier</text>
</g>
</svg>
